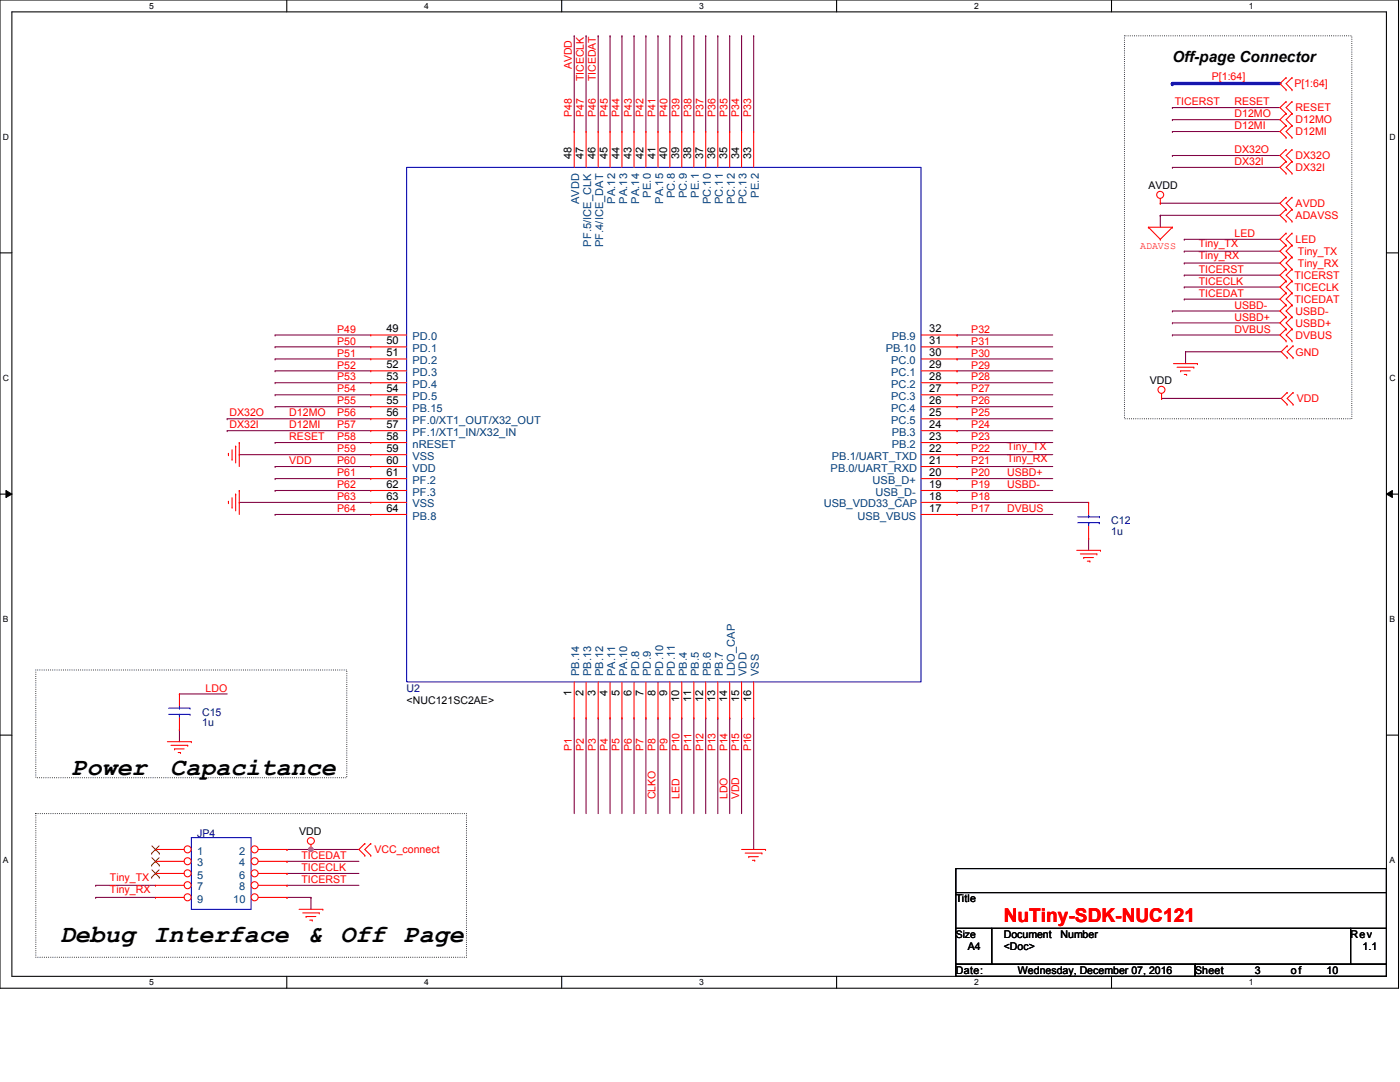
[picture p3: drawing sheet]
<svg xmlns="http://www.w3.org/2000/svg" width="279mm" height="216mm" viewBox="0 0 279 216" stroke-linecap="round" stroke-linejoin="round" font-family="sans-serif">
<path d="M0 0h279.1v197.2h-279.1zM2.4 2.4h274.3v192.4h-274.3z" fill="none" stroke="#000" stroke-width=".21"/>
<g fill="#fff">
<path d="M29.8 .3h.9v1.9h-.9z"/>
<path d="M29.8 195.1h.9v1.9h-.9z"/>
</g>
<path d="M57.2 0v2.4M57.2 194.8v2.4" fill="none" stroke="#000" stroke-width=".21"/>
<g fill="#fff">
<path d="M84.7 .3h.9v1.9h-.9z"/>
<path d="M84.7 195.1h.9v1.9h-.9z"/>
</g>
<path d="M112.1 0v2.4M112.1 194.8v2.4" fill="none" stroke="#000" stroke-width=".21"/>
<g fill="#fff">
<path d="M139.5 .3h1v1.9h-1z"/>
<path d="M139.5 195.1h1v1.9h-1z"/>
</g>
<path d="M167 0v2.4M167 194.8v2.4" fill="none" stroke="#000" stroke-width=".21"/>
<g fill="#fff">
<path d="M194.4 .3h.9v1.9h-.9z"/>
<path d="M194.4 195.1h.9v1.9h-.9z"/>
</g>
<path d="M221.8 0v2.4M221.8 194.8v2.4" fill="none" stroke="#000" stroke-width=".21"/>
<g fill="#fff">
<path d="M249.3 .3h.9v1.9h-.9z"/>
<path d="M249.3 195.1h.9v1.9h-.9z"/>
<path d="M.6 26.4h1.2v1.9h-1.2z"/>
<path d="M277.3 26.4h1.2v1.9h-1.2z"/>
<path d="M.6 74.5h1.2v1.9h-1.2z"/>
<path d="M277.3 74.5h1.2v1.9h-1.2z"/>
</g>
<path d="M0 50.5h2.4M276.7 50.5h2.4" fill="none" stroke="#000" stroke-width=".21"/>
<g fill="#fff">
<path d="M.6 122.6h1.1v1.9h-1.1z"/>
<path d="M277.3 122.6h1.1v1.9h-1.1z"/>
</g>
<path d="M0 98.6h2.4M276.7 98.6h2.4" fill="none" stroke="#000" stroke-width=".21"/>
<path d="M1.2 97.9l1.2 .7-1.2 .7zM276.7 98.6l1.2-.7v1.4z" fill="#000"/>
<path d="M1.2 97.9l1.2 .7-1.2 .7zM276.7 98.6l1.2-.7v1.4z" fill="none" stroke="#000" stroke-width=".2"/>
<g fill="#fff">
<path d="M.6 170.7h1.1v1.9h-1.1z"/>
<path d="M277.3 170.7h1.1v1.9h-1.1z"/>
</g>
<path d="M0 146.7h2.4M276.7 146.7h2.4" fill="none" stroke="#000" stroke-width=".21"/>
<path d="M224.4 7.2h45.4v76.4h-45.4zM7.2 133.7h62v21.5h-62zM7.2 162.3h85.9v28.7h-85.9z" fill="none" stroke="#000" stroke-width=".21" stroke-dasharray="0 .4"/>
<g fill="none" stroke="#800040" stroke-width=".21">
<path d="M35.8 138.5h.1M35.8 138.5h9.5M19.1 176.7h.1M19.1 179.1h.1M19.1 179.1h11.9M19.1 176.7h11.9M57.3 179.1h.1M57.3 171.9h.1M57.3 176.7h.1M57.3 174.3h.1M57.3 169.5h.1M57.3 179.1h4.8"/>
<path d="M57.3 171.9h14.3M57.3 176.7h14.3M57.3 174.3h14.3M57.3 169.5h14.3M62.1 179.1h.1M62.1 169.5h.1M62.1 179.1v2.3"/>
</g>
<circle cx="62" cy="169.5" r=".45" fill="#f0f"/>
<circle cx="62" cy="169.5" r=".45" fill="none" stroke="#f0f" stroke-width=".21"/>
<g fill="none" stroke="#800040" stroke-width=".21">
<path d="M114.6 7.2h.1M114.6 7.2v19M117 7.2h.1M117 7.2v19M119.4 7.2h.1M119.4 7.2v19M121.8 7.2h.1M121.8 7.2v19M124.1 7.2h.1M124.1 7.2v19M126.5 7.2h.1M126.5 7.2v19"/>
<path d="M128.9 7.2h.1M128.9 7.2v19M131.3 7.2h.1M131.3 7.2v19M133.7 7.2h.1M133.7 7.2v19M136.1 7.2h.1M136.1 7.2v19M138.5 7.2h.1M138.5 7.2v19M140.8 7.2h.1M140.8 7.2v19"/>
<path d="M143.3 7.2h.1M143.3 7.2v19M145.6 7.2h.1M145.6 7.2v19M148 7.2h.1M148 7.2v19M150.4 7.2h.1M150.4 7.2v19M234 21.5h.1M234 26.2h.1M234 23.9h.1M234 21.5h21.4"/>
<path d="M234 26.2h21.4M234 23.9h21.4M231.6 43h.1M231.6 40.6h.1M231.6 43v2.3M231.6 43h23.8M231.6 40.6h23.8M236.3 52.5h.1M236.3 50.1h.1M236.3 54.9h.1M236.3 59.7h.1M236.3 57.3h.1"/>
<path d="M236.3 47.8h.1M236.3 52.5h19.1M236.3 50.1h19.1M236.3 54.9h19.1M236.3 59.7h19.1M236.3 57.3h19.1M236.3 47.8h19.1M54.9 76.4h.1M54.9 78.8h.1M54.9 66.8h.1M54.9 69.2h.1M54.9 74h.1"/>
<path d="M54.9 71.6h.1M54.9 76.4h19.1M54.9 78.8h19.1M54.9 74h19.1M54.9 71.6h19.1M54.9 69.2h19.1M54.9 66.8h19.1M191 76.4h.1M191 78.8h.1M191 74h.1M191 71.6h.1M191 69.2h.1"/>
<path d="M191 66.8h.1M191 76.4h19.1M191 78.8h19.1M191 74h19.1M191 71.6h19.1M191 69.2h19.1M191 66.8h19.1M234 62.1h.1M234 64.4h.1M234 66.8h.1M234 66.8h21.4M234 62.1h21.4"/>
<path d="M234 64.4h21.4M45.3 83.6h.1M45.3 85.9h.1M45.3 85.9h28.7M45.3 83.6h28.7M47.8 90.7h.1M47.8 90.7h26.2M54.9 81.2h.1M54.9 95.5h.1M54.9 97.9h.1M54.9 88.3h.1M54.9 93.1h.1"/>
<path d="M54.9 95.5h19.1M54.9 97.9h19.1M54.9 93.1h19.1M54.9 88.3h19.1M54.9 81.2h19.1M191 95.5h.1M191 97.9h.1M191 93.1h.1M191 90.7h.1M191 88.3h.1M191 85.9h.1M191 83.6h.1"/>
<path d="M191 81.2h.1M191 95.5h19.1M191 97.9h19.1M191 93.1h19.1M191 90.7h19.1M191 88.3h19.1M191 85.9h19.1M191 83.6h19.1M191 81.2h19.1M47.8 100.2h.1M47.8 100.2h26.2M54.9 102.7h.1"/>
<path d="M54.9 102.7h19.1M191 102.7h.1M191 100.2h.1M191 102.7h19.1M191 100.2h26.3M114.6 143.3h.1M114.6 143.3v19M117 143.3h.1M117 143.3v19M119.4 143.3h.1M119.4 143.3v19M121.8 143.3h.1"/>
<path d="M121.8 143.3v19M124.1 143.3h.1M124.1 143.3v19M126.5 143.3h.1M126.5 143.3v19M128.9 143.3h.1M128.9 143.3v19M131.3 143.3h.1M131.3 143.3v19M133.7 143.3h.1M133.7 143.3v19M136.1 143.3h.1"/>
<path d="M136.1 143.3v19M138.5 143.3h.1M138.5 143.3v19M140.8 143.3h.1M140.8 143.3v19M143.3 143.3h.1M143.3 143.3v19M145.6 143.3h.1M145.6 143.3v19M148 143.3h.1M148 143.3v19M150.4 143.3h.1"/>
<path d="M150.4 143.3v26.2"/>
</g>
<path d="M234 16.7h21.4" fill="none" stroke="#00f" stroke-width=".68"/>
<circle cx="234" cy="16.7" r=".34" fill="#00f"/>
<g fill="none" stroke="#800040" stroke-width=".21">
<path d="M234 33.4h.1M234 31h.1M234 33.4h21.4M234 31h21.4M231.8 79.5h.1M231.8 79.5h23.9M236.6 70.2h.1M236.6 70.2h19.1M236.6 70.2v2.4M217.3 107.4h.1M217.3 107.4v2.4M35.8 145.6h.1"/>
<path d="M35.8 145.6v2.4"/>
</g>
<g fill="none" stroke="#f00" stroke-width=".21">
<path d="M256.7 15.5h.1M256.7 17.9h.1M256.7 15.5l-1.3 1.2 1.3 1.2M257.9 17.9h.1M257.9 15.5h.1M257.9 15.5l-1.2 1.2 1.2 1.2M114.6 26.2h.1M114.6 26.2v7.2M117 26.2h.1M117 26.2v7.2M119.4 26.2h.1M119.4 26.2v7.2"/>
<path d="M121.8 26.2h.1M121.8 26.2v7.2M124.1 26.2h.1M124.1 26.2v7.2M126.5 26.2h.1M126.5 26.2v7.2M128.9 26.2h.1M128.9 26.2v7.2M131.3 26.2h.1M131.3 26.2v7.2M133.7 26.2h.1M133.7 26.2v7.2"/>
<path d="M136.1 26.2h.1M136.1 26.2v7.2M138.5 26.2h.1M138.5 26.2v7.2M140.8 26.2h.1M140.8 26.2v7.2M143.3 26.2h.1M143.3 26.2v7.2M145.6 26.2h.1M145.6 26.2v7.2M148 26.2h.1M148 26.2v7.2"/>
<path d="M150.4 26.2h.1M150.4 26.2v7.2M231.6 39.6v1M256.7 39.4h.1M256.7 27.4h.1M256.7 25.1h.1M256.7 22.6h.1M256.7 20.3h.1M256.7 34.6h.1M256.7 32.2h.1M256.7 29.8h.1M256.7 22.6l-1.3 1.3 1.3 1.2"/>
<path d="M256.7 39.4l-1.3 1.2 1.3 1.2M256.7 25.1l-1.3 1.1 1.3 1.2M256.7 20.3l-1.3 1.2 1.3 1.1M256.7 32.2l-1.3 1.2 1.3 1.2M256.7 29.8l-1.3 1.2 1.3 1.2M257.9 39.4h.1M257.9 25.1h.1M257.9 27.4h.1M257.9 22.6h.1M257.9 20.3h.1M257.9 32.2h.1M257.9 34.6h.1"/>
<path d="M257.9 29.8h.1M257.9 39.4l-1.2 1.2 1.2 1.2M257.9 25.1l-1.2 1.1 1.2 1.2M257.9 22.6l-1.2 1.3 1.2 1.2M257.9 20.3l-1.2 1.2 1.2 1.1M257.9 32.2l-1.2 1.2 1.2 1.2M257.9 29.8l-1.2 1.2 1.2 1.2M229.2 45.3h.1M229.2 45.3h4.8M229.2 45.3l2.4 2.5M231.6 40.6h.1M231.6 47.8h.1"/>
<path d="M234 45.3h.1M234 45.3l-2.4 2.5M256.7 51.3h.1M256.7 48.9h.1M256.7 53.7h.1M256.7 56.1h.1M256.7 58.5h.1M256.7 44.2h.1M256.7 41.8h.1M256.7 46.5h.1M256.7 48.9l-1.3 1.2 1.3 1.2M256.7 51.3l-1.3 1.2 1.3 1.2"/>
<path d="M256.7 53.7l-1.3 1.2 1.3 1.2M256.7 58.5l-1.3 1.2 1.3 1.2M256.7 56.1l-1.3 1.2 1.3 1.2M256.7 41.8l-1.3 1.2 1.3 1.2M256.7 46.5l-1.3 1.3 1.3 1.1M257.9 48.9h.1M257.9 51.3h.1M257.9 53.7h.1M257.9 56.1h.1M257.9 58.5h.1M257.9 41.8h.1M257.9 44.2h.1"/>
<path d="M257.9 46.5h.1M257.9 48.9l-1.2 1.2 1.2 1.2M257.9 51.3l-1.2 1.2 1.2 1.2M257.9 53.7l-1.2 1.2 1.2 1.2M257.9 58.5l-1.2 1.2 1.2 1.2M257.9 56.1l-1.2 1.2 1.2 1.2M257.9 41.8l-1.2 1.2 1.2 1.2M257.9 46.5l-1.2 1.3 1.2 1.1M74 66.8h.1M74 69.2h.1M74 71.6h.1M74 74h.1"/>
<path d="M74 76.4h.1M74 78.8h.1M74 74h7.2M74 78.8h7.2M74 76.4h7.2M74 71.6h7.2M74 69.2h7.2M74 66.8h7.2M183.8 74h7.2M183.8 78.8h7.2M183.8 76.4h7.2M183.8 71.6h7.2"/>
<path d="M183.8 69.2h7.2M183.8 66.8h7.2M191 78.8h.1M191 76.4h.1M191 74h.1M191 71.6h.1M191 69.2h.1M191 66.8h.1M231.8 79.5h.1M231.8 78.5v1M234.2 72.6h4.8M234.9 73.3h3.4"/>
<path d="M235.6 74h.1M235.6 74h1.9M236.3 74.7h.5M236.8 74.7h.1M238.3 73.3h.1M239 72.6h.1M256.7 60.9h.1M256.7 63.2h.1M256.7 65.7h.1M256.7 68h.1M256.7 60.9l-1.3 1.2 1.3 1.1M256.7 63.2l-1.3 1.2 1.3 1.3"/>
<path d="M256.7 65.7l-1.3 1.1 1.3 1.2M256.9 69h.1M256.9 71.4h.1M256.9 78.3h.1M256.9 69l-1.2 1.2 1.2 1.2M256.9 78.3l-1.2 1.2 1.2 1.2M257.9 60.9h.1M257.9 63.2h.1M257.9 65.7h.1M257.9 68h.1M257.9 60.9l-1.2 1.2 1.2 1.1M257.9 63.2l-1.2 1.2 1.2 1.3"/>
<path d="M257.9 65.7l-1.2 1.1 1.2 1.2M258.1 71.4h.1M258.1 69h.1M258.1 78.3h.1M258.1 69l-1.2 1.2 1.2 1.2M258.1 78.3l-1.2 1.2 1.2 1.2M45.6 90.5h.1M45.6 90.5v.4M46.3 91.7h.1M46.3 89.7v2M46.3 99.3v1.9M47 89h.1"/>
<path d="M47 98.6h.1M47 89v3.4M47 98.6v3.3M47.8 88.3h.1M47.8 97.9h.1M47.8 88.3v4.8M47.8 97.9v4.8M74 81.2h.1M74 83.6h.1M74 85.9h.1M74 88.3h.1M74 90.7h.1"/>
<path d="M74 93.1h.1M74 95.5h.1M74 97.9h.1M74 97.9h7.2M74 95.5h7.2M74 93.1h7.2M74 90.7h7.2M74 88.3h7.2M74 85.9h7.2M74 83.6h7.2M74 81.2h7.2M183.8 97.9h7.2"/>
<path d="M183.8 95.5h7.2M183.8 93.1h7.2M183.8 90.7h7.2M183.8 88.3h7.2M183.8 85.9h7.2M183.8 83.6h7.2M183.8 81.2h7.2M191 97.9h.1M191 95.5h.1M191 93.1h.1M191 90.7h.1M191 88.3h.1"/>
<path d="M191 85.9h.1M191 83.6h.1M191 81.2h.1M256.9 80.7h.1M258.1 80.7h.1M45.6 100h.1M45.6 100v.5M46.3 101.2h.1M74 100.2h.1M74 102.7h.1M74 102.7h7.2M74 100.2h7.2"/>
<path d="M183.8 102.7h7.2M183.8 100.2h7.2M191 102.7h.1M191 100.2h.1M214.9 109.8h4.7M215.6 110.5h3.3M216.3 111.3h.1M216.3 111.3h1.9M217 112h.5M217.3 100.2h.1M217.3 107.4h.1M217.3 100.2v2.5"/>
<path d="M217.3 105v2.4M217.5 112h.1M218.9 110.5h.1M219.6 109.8h.1M35.8 138.5h.1M35.8 138.5v2.3M114.6 136.1v7.2M117 136.1v7.2M119.4 136.1v7.2M121.8 136.1v7.2M124.1 136.1v7.2M126.5 136.1v7.2"/>
<path d="M128.9 136.1v7.2M131.3 136.1v7.2M133.7 136.1v7.2M136.1 136.1v7.2M138.5 136.1v7.2M140.8 136.1v7.2M143.3 136.1v7.2M145.6 136.1v7.2M148 136.1v7.2M150.4 136.1v7.2M33.4 148h4.8M34.1 148.7h3.4"/>
<path d="M34.8 149.4h.1M34.8 149.4h1.9M35.6 150.2h.4M35.8 145.6h.1M35.8 143.3v2.3M36 150.2h.1M37.5 148.7h.1M38.2 148h.1M114.6 143.3h.1M117 143.3h.1M119.4 143.3h.1M121.8 143.3h.1"/>
<path d="M124.1 143.3h.1M126.5 143.3h.1M128.9 143.3h.1M131.3 143.3h.1M133.7 143.3h.1M136.1 143.3h.1M138.5 143.3h.1M140.8 143.3h.1M143.3 143.3h.1M145.6 143.3h.1M148 143.3h.1M150.4 143.3h.1"/>
<path d="M62.1 169.5h.1M62.1 168.5v1M72.8 170.7h.1M72.8 168.3h.1M72.8 168.3l-1.2 1.2 1.2 1.2M74 168.3h.1M74 170.7h.1M74 168.3l-1.2 1.2 1.2 1.2M148 169.5h4.8M148.7 170.2h3.4M149.4 170.9h.1M149.4 170.9h1.9"/>
<path d="M150.2 171.7h.4M150.6 171.7h.1M152.1 170.2h.1M152.8 169.5h.1M59.7 181.4h4.7M60.4 182.2h3.3M61.1 182.9h.1M61.1 182.9h1.9M61.8 183.6h.5M62.3 183.6h.1M63.7 182.2h.1M64.4 181.4h.1"/>
<circle cx="231.5" cy="38.9" r=".7"/>
<circle cx="231.8" cy="77.8" r=".7"/>
<circle cx="62" cy="167.8" r=".69"/>
</g>
<path d="M190.8 173.3h85.9v4.8h-85.9zM190.8 178.1h85.9v7.2h-85.9zM190.8 185.3h7.1v7.1h-7.1zM190.8 192.4h47.7v2.4h-47.7zM197.9 185.3h71.6v7.1h-71.6zM238.5 192.4h38.2v2.4h-38.2zM269.5 185.3h7.2v7.1h-7.2z" fill="none" stroke="#000" stroke-width=".21"/>
<g fill="none" stroke="#00f" stroke-width=".21">
<path d="M81.2 33.4h102.6v102.7h-102.6zM215.1 104.3h4.3M215.1 103.1h4.3M217.3 103.1h.1M217.3 104.3h.1M217.3 102.7v.4M217.3 104.3v.7M219.4 104.3h.1M219.4 103.1h.1M33.7 142.5h4.2M33.7 141.3h4.2M35.8 141.3h.1"/>
<path d="M35.8 142.5h.1M35.8 140.8v.5M35.8 142.5v.8M37.9 142.5h.1M37.9 141.3h.1M38.2 167.1h11.9v14.3h-11.9z"/>
</g>
<circle cx="37.4" cy="169.5" r=".7" fill="#fff"/>
<g fill="none" stroke="#f00" stroke-width=".21">
<path d="M31 169.5h.1M31 169.5h5.7"/>
<circle cx="37.4" cy="169.5" r=".7"/>
</g>
<path d="M30.3 170.3h.1M30.3 168.8l1.5 1.5M31.7 168.8l-1.4 1.5M31.8 170.3h.1" fill="none" stroke="#804000" stroke-width=".2"/>
<circle cx="50.8" cy="169.5" r=".7" fill="#fff"/>
<g fill="none" stroke="#f00" stroke-width=".21">
<path d="M51.6 169.5h5.7M57.3 169.5h.1"/>
<circle cx="50.8" cy="169.5" r=".7"/>
</g>
<circle cx="37.4" cy="171.8" r=".7" fill="#fff"/>
<g fill="none" stroke="#f00" stroke-width=".21">
<path d="M31 171.9h.1M31 171.9h5.7"/>
<circle cx="37.4" cy="171.8" r=".7"/>
</g>
<path d="M30.3 172.6h.1M30.3 171.2l1.5 1.4M31.7 171.2l-1.4 1.4M31.8 172.6h.1" fill="none" stroke="#804000" stroke-width=".2"/>
<circle cx="50.8" cy="171.8" r=".7" fill="#fff"/>
<g fill="none" stroke="#f00" stroke-width=".21">
<path d="M51.6 171.9h5.7M57.3 171.9h.1"/>
<circle cx="50.8" cy="171.8" r=".7"/>
</g>
<circle cx="37.4" cy="174.3" r=".7" fill="#fff"/>
<g fill="none" stroke="#f00" stroke-width=".21">
<path d="M31 174.3h.1M31 174.3h5.7"/>
<circle cx="37.4" cy="174.3" r=".7"/>
</g>
<path d="M30.3 175h.1M30.3 173.6l1.5 1.4M31.7 173.6l-1.4 1.4M31.8 175h.1" fill="none" stroke="#804000" stroke-width=".2"/>
<circle cx="50.8" cy="174.3" r=".7" fill="#fff"/>
<g fill="none" stroke="#f00" stroke-width=".21">
<path d="M51.6 174.3h5.7M57.3 174.3h.1"/>
<circle cx="50.8" cy="174.3" r=".7"/>
</g>
<circle cx="37.4" cy="176.6" r=".7" fill="#fff"/>
<g fill="none" stroke="#f00" stroke-width=".21">
<path d="M31 176.7h.1M31 176.7h5.7"/>
<circle cx="37.4" cy="176.6" r=".7"/>
</g>
<circle cx="50.8" cy="176.6" r=".7" fill="#fff"/>
<g fill="none" stroke="#f00" stroke-width=".21">
<path d="M51.6 176.7h5.7M57.3 176.7h.1"/>
<circle cx="50.8" cy="176.6" r=".7"/>
</g>
<circle cx="37.4" cy="179" r=".7" fill="#fff"/>
<g fill="none" stroke="#f00" stroke-width=".21">
<path d="M31 179.1h.1M31 179.1h5.7"/>
<circle cx="37.4" cy="179" r=".7"/>
</g>
<circle cx="50.8" cy="179" r=".7" fill="#fff"/>
<g fill="none" stroke="#f00" stroke-width=".21">
<path d="M51.6 179.1h5.7M57.3 179.1h.1"/>
<circle cx="50.8" cy="179" r=".7"/>
</g>
<circle cx="62" cy="169.5" r=".45" fill="#f0f"/>
<circle cx="62" cy="169.5" r=".45" fill="none" stroke="#f0f" stroke-width=".21"/>
<g font-size="5">
<text x="14.3" y="154.6">Power</text>
<text x="34" y="154.6">Capacitance</text>
<text x="11.9" y="188">Debug Interface</text>
<text x="61.3" y="188">&amp;</text>
<text x="67.9" y="188">Off Page</text>
</g>
<text font-size="3.8" fill="#f00" x="200.3" y="184">NuTiny-SDK-NUC121</text>
<text font-size="3" x="234" y="12.3">Off-page Connector</text>
<g font-size="2.2">
<text x="114.1" y="31.7" transform="rotate(-90 114.1 31.7)">48</text>
<text x="116.5" y="31.7" transform="rotate(-90 116.5 31.7)">47</text>
<text x="118.9" y="31.7" transform="rotate(-90 118.9 31.7)">46</text>
<text x="121.2" y="31.7" transform="rotate(-90 121.2 31.7)">45</text>
<text x="123.6" y="31.7" transform="rotate(-90 123.6 31.7)">44</text>
<text x="126" y="31.7" transform="rotate(-90 126 31.7)">43</text>
<text x="128.4" y="31.7" transform="rotate(-90 128.4 31.7)">42</text>
<text x="130.8" y="31.7" transform="rotate(-90 130.8 31.7)">41</text>
<text x="133.2" y="31.7" transform="rotate(-90 133.2 31.7)">40</text>
<text x="135.6" y="31.7" transform="rotate(-90 135.6 31.7)">39</text>
<text x="138" y="31.7" transform="rotate(-90 138 31.7)">38</text>
<text x="140.3" y="31.7" transform="rotate(-90 140.3 31.7)">37</text>
<text x="142.7" y="31.7" transform="rotate(-90 142.7 31.7)">36</text>
<text x="145.1" y="31.7" transform="rotate(-90 145.1 31.7)">35</text>
<text x="147.5" y="31.7" transform="rotate(-90 147.5 31.7)">34</text>
<text x="149.9" y="31.7" transform="rotate(-90 149.9 31.7)">33</text>
<text x="77.1" y="66.3">49</text>
<text x="77.1" y="68.7">50</text>
<text x="77.1" y="71.1">51</text>
<text x="185.5" y="71.1">30</text>
<text x="185.5" y="68.7">31</text>
<text x="185.5" y="66.3">32</text>
<text x="77.1" y="73.5">52</text>
<text x="77.1" y="75.9">53</text>
<text x="185.5" y="75.9">28</text>
<text x="185.5" y="73.5">29</text>
<text x="77.1" y="78.3">54</text>
<text x="77.1" y="80.6">55</text>
<text x="77.1" y="83.1">56</text>
<text x="185.5" y="83.1">25</text>
<text x="185.5" y="80.6">26</text>
<text x="185.5" y="78.3">27</text>
<text x="77.1" y="85.4">57</text>
<text x="77.1" y="87.8">58</text>
<text x="185.5" y="87.8">23</text>
<text x="185.5" y="85.4">24</text>
<text x="77.1" y="90.2">59</text>
<text x="77.1" y="92.6">60</text>
<text x="77.1" y="95">61</text>
<text x="185.5" y="95">20</text>
<text x="185.5" y="92.6">21</text>
<text x="185.5" y="90.2">22</text>
<text x="77.1" y="97.4">62</text>
<text x="77.1" y="99.7">63</text>
<text x="185.5" y="99.7">18</text>
<text x="185.5" y="97.4">19</text>
<text x="77.1" y="102.2">64</text>
<text x="185.5" y="102.2">17</text>
<text x="114.1" y="138.9" transform="rotate(-90 114.1 138.9)">1</text>
<text x="116.5" y="138.9" transform="rotate(-90 116.5 138.9)">2</text>
<text x="118.9" y="138.9" transform="rotate(-90 118.9 138.9)">3</text>
<text x="121.2" y="138.9" transform="rotate(-90 121.2 138.9)">4</text>
<text x="123.6" y="138.9" transform="rotate(-90 123.6 138.9)">5</text>
<text x="126" y="138.9" transform="rotate(-90 126 138.9)">6</text>
<text x="128.4" y="138.9" transform="rotate(-90 128.4 138.9)">7</text>
<text x="130.8" y="138.9" transform="rotate(-90 130.8 138.9)">8</text>
<text x="133.2" y="138.9" transform="rotate(-90 133.2 138.9)">9</text>
<text x="135.6" y="140.2" transform="rotate(-90 135.6 140.2)">10</text>
<text x="138" y="140.2" transform="rotate(-90 138 140.2)">11</text>
<text x="140.3" y="140.2" transform="rotate(-90 140.3 140.2)">12</text>
<text x="142.7" y="140.2" transform="rotate(-90 142.7 140.2)">13</text>
<text x="145.1" y="140.2" transform="rotate(-90 145.1 140.2)">14</text>
<text x="147.5" y="140.2" transform="rotate(-90 147.5 140.2)">15</text>
<text x="149.9" y="140.2" transform="rotate(-90 149.9 140.2)">16</text>
</g>
<g font-size="2.2" fill="#004080">
<text x="115.6" y="40.8" transform="rotate(-90 115.6 40.8)">AVDD</text>
<text x="122.8" y="40.6" transform="rotate(-90 122.8 40.6)">PA.12</text>
<text x="125.1" y="40.6" transform="rotate(-90 125.1 40.6)">PA.13</text>
<text x="127.6" y="40.6" transform="rotate(-90 127.6 40.6)">PA.14</text>
<text x="129.9" y="39.4" transform="rotate(-90 129.9 39.4)">PE.0</text>
<text x="132.3" y="40.6" transform="rotate(-90 132.3 40.6)">PA.15</text>
<text x="134.7" y="39.5" transform="rotate(-90 134.7 39.5)">PC.8</text>
<text x="137.1" y="39.5" transform="rotate(-90 137.1 39.5)">PC.9</text>
<text x="139.5" y="39.4" transform="rotate(-90 139.5 39.4)">PE.1</text>
<text x="141.9" y="40.8" transform="rotate(-90 141.9 40.8)">PC.10</text>
<text x="144.3" y="40.8" transform="rotate(-90 144.3 40.8)">PC.11</text>
<text x="146.6" y="40.8" transform="rotate(-90 146.6 40.8)">PC.12</text>
<text x="149" y="40.8" transform="rotate(-90 149 40.8)">PC.13</text>
<text x="151.4" y="39.4" transform="rotate(-90 151.4 39.4)">PE.2</text>
<text x="118" y="49.2" transform="rotate(-90 118 49.2)">PF.5/ICE_CLK</text>
<text x="120.4" y="49.3" transform="rotate(-90 120.4 49.3)">PF.4/ICE_DAT</text>
<text x="82.3" y="67.9">PD.0</text>
<text x="82.3" y="70.2">PD.1</text>
<text x="176.8" y="70.2">PB.10</text>
<text x="178" y="67.9">PB.9</text>
<text x="82.3" y="72.6">PD.2</text>
<text x="82.3" y="75">PD.3</text>
<text x="82.3" y="77.4">PD.4</text>
<text x="177.8" y="77.4">PC.2</text>
<text x="177.8" y="75">PC.1</text>
<text x="177.8" y="72.6">PC.0</text>
<text x="82.3" y="79.8">PD.5</text>
<text x="82.3" y="82.2">PB.15</text>
<text x="177.8" y="82.2">PC.4</text>
<text x="177.8" y="79.8">PC.3</text>
<text x="82.3" y="84.6">PF.0/XT1_OUT/X32_OUT</text>
<text x="82.3" y="87">PF.1/XT1_IN/X32_IN</text>
<text x="82.3" y="89.3">nRESET</text>
<text x="177.8" y="84.6">PC.5</text>
<text x="178" y="89.3">PB.2</text>
<text x="178" y="87">PB.3</text>
<text x="82.3" y="91.7">VSS</text>
<text x="82.3" y="94.1">VDD</text>
<text x="165.8" y="94.1">PB.0/UART_RXD</text>
<text x="166" y="91.7">PB.1/UART_TXD</text>
<text x="82.3" y="96.5">PF.2</text>
<text x="82.3" y="98.9">PF.3</text>
<text x="82.3" y="101.3">VSS</text>
<text x="164.4" y="101.3">USB_VDD33_CAP</text>
<text x="174.2" y="96.5">USB_D+</text>
<text x="174.7" y="98.9">USB_D-</text>
<text x="82.3" y="103.7">PB.8</text>
<text x="171.1" y="103.7">USB_VBUS</text>
<text x="115.6" y="134.9" transform="rotate(-90 115.6 134.9)">PB.14</text>
<text x="118" y="134.9" transform="rotate(-90 118 134.9)">PB.13</text>
<text x="120.4" y="134.9" transform="rotate(-90 120.4 134.9)">PB.12</text>
<text x="122.8" y="134.9" transform="rotate(-90 122.8 134.9)">PA.11</text>
<text x="125.1" y="134.9" transform="rotate(-90 125.1 134.9)">PA.10</text>
<text x="127.6" y="134.9" transform="rotate(-90 127.6 134.9)">PD.8</text>
<text x="129.9" y="134.9" transform="rotate(-90 129.9 134.9)">PD.9</text>
<text x="132.3" y="134.9" transform="rotate(-90 132.3 134.9)">PD.10</text>
<text x="134.7" y="134.9" transform="rotate(-90 134.7 134.9)">PD.11</text>
<text x="137.1" y="134.9" transform="rotate(-90 137.1 134.9)">PB.4</text>
<text x="139.5" y="134.9" transform="rotate(-90 139.5 134.9)">PB.5</text>
<text x="141.9" y="134.9" transform="rotate(-90 141.9 134.9)">PB.6</text>
<text x="144.3" y="134.9" transform="rotate(-90 144.3 134.9)">PB.7</text>
<text x="146.6" y="134.9" transform="rotate(-90 146.6 134.9)">LDO_CAP</text>
<text x="149" y="134.9" transform="rotate(-90 149 134.9)">VDD</text>
<text x="151.4" y="134.9" transform="rotate(-90 151.4 134.9)">VSS</text>
<text x="39.4" y="170.5">1</text>
<text x="39.4" y="172.9">3</text>
<text x="47.8" y="170.5">2</text>
<text x="47.8" y="172.9">4</text>
<text x="39.4" y="175.3">5</text>
<text x="39.4" y="177.7">7</text>
<text x="47.8" y="175.3">6</text>
<text x="47.8" y="177.7">8</text>
<text x="39.4" y="180.1">9</text>
<text x="46.6" y="180.1">10</text>
</g>
<g font-size="2.1" fill="#f00">
<text x="114.1" y="13.8" transform="rotate(-90 114.1 13.8)">AVDD</text>
<text x="116.5" y="16.2" transform="rotate(-90 116.5 16.2)">TICECLK</text>
<text x="118.9" y="16.2" transform="rotate(-90 118.9 16.2)">TICEDAT</text>
<text x="241.9" y="16">P[1:64]</text>
<text x="258.3" y="17.4">P[1:64]</text>
<text x="114.1" y="23.4" transform="rotate(-90 114.1 23.4)">P48</text>
<text x="116.5" y="23.4" transform="rotate(-90 116.5 23.4)">P47</text>
<text x="118.9" y="23.4" transform="rotate(-90 118.9 23.4)">P46</text>
<text x="121.3" y="23.4" transform="rotate(-90 121.3 23.4)">P45</text>
<text x="123.7" y="23.4" transform="rotate(-90 123.7 23.4)">P44</text>
<text x="126.1" y="23.4" transform="rotate(-90 126.1 23.4)">P43</text>
<text x="128.4" y="23.4" transform="rotate(-90 128.4 23.4)">P42</text>
<text x="130.9" y="23.4" transform="rotate(-90 130.9 23.4)">P41</text>
<text x="133.2" y="23.4" transform="rotate(-90 133.2 23.4)">P40</text>
<text x="135.6" y="23.4" transform="rotate(-90 135.6 23.4)">P39</text>
<text x="138" y="23.4" transform="rotate(-90 138 23.4)">P38</text>
<text x="140.4" y="23.4" transform="rotate(-90 140.4 23.4)">P37</text>
<text x="142.8" y="23.4" transform="rotate(-90 142.8 23.4)">P36</text>
<text x="145.2" y="23.4" transform="rotate(-90 145.2 23.4)">P35</text>
<text x="147.5" y="23.4" transform="rotate(-90 147.5 23.4)">P34</text>
<text x="149.9" y="23.4" transform="rotate(-90 149.9 23.4)">P33</text>
<text x="234.4" y="21">TICERST</text>
<text x="246.4" y="21">RESET</text>
<text x="246.4" y="23.4">D12MO</text>
<text x="258.6" y="22.2">RESET</text>
<text x="246.4" y="25.8">D12MI</text>
<text x="258.6" y="27">D12MI</text>
<text x="258.6" y="24.6">D12MO</text>
<text x="246.4" y="32.9">DX32I</text>
<text x="246.4" y="30.6">DX32O</text>
<text x="258.6" y="34.2">DX32I</text>
<text x="258.6" y="31.8">DX32O</text>
<text x="258.6" y="41.3">AVDD</text>
<text x="246.4" y="47.3">LED</text>
<text x="258.6" y="43.7">ADAVSS</text>
<text x="239.2" y="51.6">Tiny_RX</text>
<text x="239.2" y="49.2">Tiny_TX</text>
<text x="258.6" y="48.5">LED</text>
<text x="259" y="50.9">Tiny_TX</text>
<text x="259" y="53.3">Tiny_RX</text>
<text x="239.2" y="54.4">TICERST</text>
<text x="239.2" y="59.2">TICEDAT</text>
<text x="239.2" y="56.8">TICECLK</text>
<text x="258.3" y="55.7">TICERST</text>
<text x="258.3" y="58">TICECLK</text>
<text x="246.4" y="61.6">USBD-</text>
<text x="246.4" y="64">USBD+</text>
<text x="258.3" y="60.4">TICEDAT</text>
<text x="258.6" y="62.8">USBD-</text>
<text x="258.6" y="65.2">USBD+</text>
<text x="67.3" y="66.4">P49</text>
<text x="67.3" y="68.7">P50</text>
<text x="67.3" y="71.2">P51</text>
<text x="193.8" y="71.2">P30</text>
<text x="193.8" y="68.7">P31</text>
<text x="193.8" y="66.4">P32</text>
<text x="246.4" y="66.4">DVBUS</text>
<text x="258.6" y="67.6">DVBUS</text>
<text x="258.6" y="71">GND</text>
<text x="67.3" y="75.9">P53</text>
<text x="67.3" y="73.5">P52</text>
<text x="193.8" y="75.9">P28</text>
<text x="193.8" y="73.5">P29</text>
<text x="45.8" y="83.1">DX32O</text>
<text x="57.7" y="83.1">D12MO</text>
<text x="67.3" y="78.3">P54</text>
<text x="67.3" y="83.1">P56</text>
<text x="67.3" y="80.7">P55</text>
<text x="193.8" y="83.1">P25</text>
<text x="193.8" y="80.7">P26</text>
<text x="193.8" y="78.3">P27</text>
<text x="258.8" y="80.3">VDD</text>
<text x="45.8" y="85.5">DX32I</text>
<text x="57.7" y="85.5">D12MI</text>
<text x="57.7" y="87.8">RESET</text>
<text x="67.3" y="85.5">P57</text>
<text x="67.3" y="87.8">P58</text>
<text x="193.8" y="87.8">P23</text>
<text x="193.8" y="85.5">P24</text>
<text x="201" y="89.8">Tiny_TX</text>
<text x="57.7" y="92.6">VDD</text>
<text x="67.3" y="95">P61</text>
<text x="67.3" y="92.6">P60</text>
<text x="67.3" y="90.3">P59</text>
<text x="193.8" y="95">P20</text>
<text x="193.8" y="92.6">P21</text>
<text x="193.8" y="90.3">P22</text>
<text x="201" y="95">USBD+</text>
<text x="201" y="92.2">Tiny_RX</text>
<text x="67.3" y="97.4">P62</text>
<text x="67.3" y="99.8">P63</text>
<text x="193.8" y="99.8">P18</text>
<text x="193.8" y="97.4">P19</text>
<text x="201" y="97.4">USBD-</text>
<text x="67.3" y="102.2">P64</text>
<text x="193.8" y="102.2">P17</text>
<text x="201" y="102.2">DVBUS</text>
<text x="41" y="138">LDO</text>
<text x="114.1" y="149.9" transform="rotate(-90 114.1 149.9)">P1</text>
<text x="116.5" y="149.9" transform="rotate(-90 116.5 149.9)">P2</text>
<text x="118.9" y="149.9" transform="rotate(-90 118.9 149.9)">P3</text>
<text x="121.3" y="149.9" transform="rotate(-90 121.3 149.9)">P4</text>
<text x="123.7" y="149.9" transform="rotate(-90 123.7 149.9)">P5</text>
<text x="126.1" y="149.9" transform="rotate(-90 126.1 149.9)">P6</text>
<text x="128.4" y="149.9" transform="rotate(-90 128.4 149.9)">P7</text>
<text x="130.9" y="149.9" transform="rotate(-90 130.9 149.9)">P8</text>
<text x="133.2" y="149.9" transform="rotate(-90 133.2 149.9)">P9</text>
<text x="135.6" y="149.9" transform="rotate(-90 135.6 149.9)">P10</text>
<text x="138" y="149.9" transform="rotate(-90 138 149.9)">P11</text>
<text x="140.4" y="149.9" transform="rotate(-90 140.4 149.9)">P12</text>
<text x="142.8" y="149.9" transform="rotate(-90 142.8 149.9)">P13</text>
<text x="145.2" y="149.9" transform="rotate(-90 145.2 149.9)">P14</text>
<text x="147.5" y="149.9" transform="rotate(-90 147.5 149.9)">P15</text>
<text x="149.9" y="149.9" transform="rotate(-90 149.9 149.9)">P16</text>
<text x="130.9" y="159.5" transform="rotate(-90 130.9 159.5)">CLKO</text>
<text x="135.6" y="159.5" transform="rotate(-90 135.6 159.5)">LED</text>
<text x="145.2" y="159.5" transform="rotate(-90 145.2 159.5)">LDO</text>
<text x="147.5" y="159.5" transform="rotate(-90 147.5 159.5)">VDD</text>
<text x="60.2" y="171.4">TICEDAT</text>
<text x="60.2" y="173.8">TICECLK</text>
<text x="74.7" y="170.3">VCC_connect</text>
<text x="21.9" y="175.8">Tiny_TX</text>
<text x="21.9" y="178.2">Tiny_RX</text>
<text x="60.2" y="176.2">TICERST</text>
</g>
<g font-size="2.1">
<text x="229.2" y="37.8">AVDD</text>
<text x="229.4" y="76.7">VDD</text>
<text x="81.2" y="140.4">&lt;NUC121SC2AE&gt;</text>
<text x="59.7" y="166.7">VDD</text>
<text x="190.8" y="180">Title</text>
<text x="190.8" y="187.2">Size</text>
<text x="193.1" y="189.6">A4</text>
<text x="200.3" y="187.2">Document</text>
<text x="200.3" y="189.6">&lt;Doc&gt;</text>
<text x="211.7" y="187.2">Number</text>
<text x="269.5" y="187.2">Rev</text>
<text x="271.9" y="189.6">1.1</text>
<text x="190.8" y="194.4">Date:</text>
<text x="203.2" y="194.4">Wednesday, December 07, 2016</text>
<text x="238.5" y="194.4">Sheet</text>
<text x="250.4" y="194.4">3</text>
<text x="257.6" y="194.4">of</text>
<text x="264.8" y="194.4">10</text>
</g>
<g font-size="2.1" fill="#000080">
<text x="221.8" y="104.6">C12</text>
<text x="221.8" y="106.8">1u</text>
<text x="40.3" y="142.8">C15</text>
<text x="81.2" y="138">U2</text>
<text x="40.3" y="144.9">1u</text>
<text x="39.4" y="166.9">JP4</text>
</g>
<text font-size="2" fill="#f00" x="227.5" y="49.8">ADAVSS</text>
<g font-size="1.7">
<text x="29.8" y="1.8">5</text>
<text x="84.7" y="1.8">4</text>
<text x="139.5" y="1.8">3</text>
<text x="194.4" y="1.8">2</text>
<text x="249.3" y="1.8">1</text>
<text x=".6" y="27.9">D</text>
<text x="277.3" y="27.9">D</text>
<text x=".6" y="76">C</text>
<text x="277.3" y="76">C</text>
<text x=".6" y="124.2">B</text>
<text x="277.3" y="124.2">B</text>
<text x=".6" y="172.3">A</text>
<text x="277.3" y="172.3">A</text>
<text x="29.8" y="196.6">5</text>
<text x="84.7" y="196.6">4</text>
<text x="139.5" y="196.6">3</text>
<text x="194.4" y="196.6">2</text>
<text x="249.3" y="196.6">1</text>
</g>
</svg>
